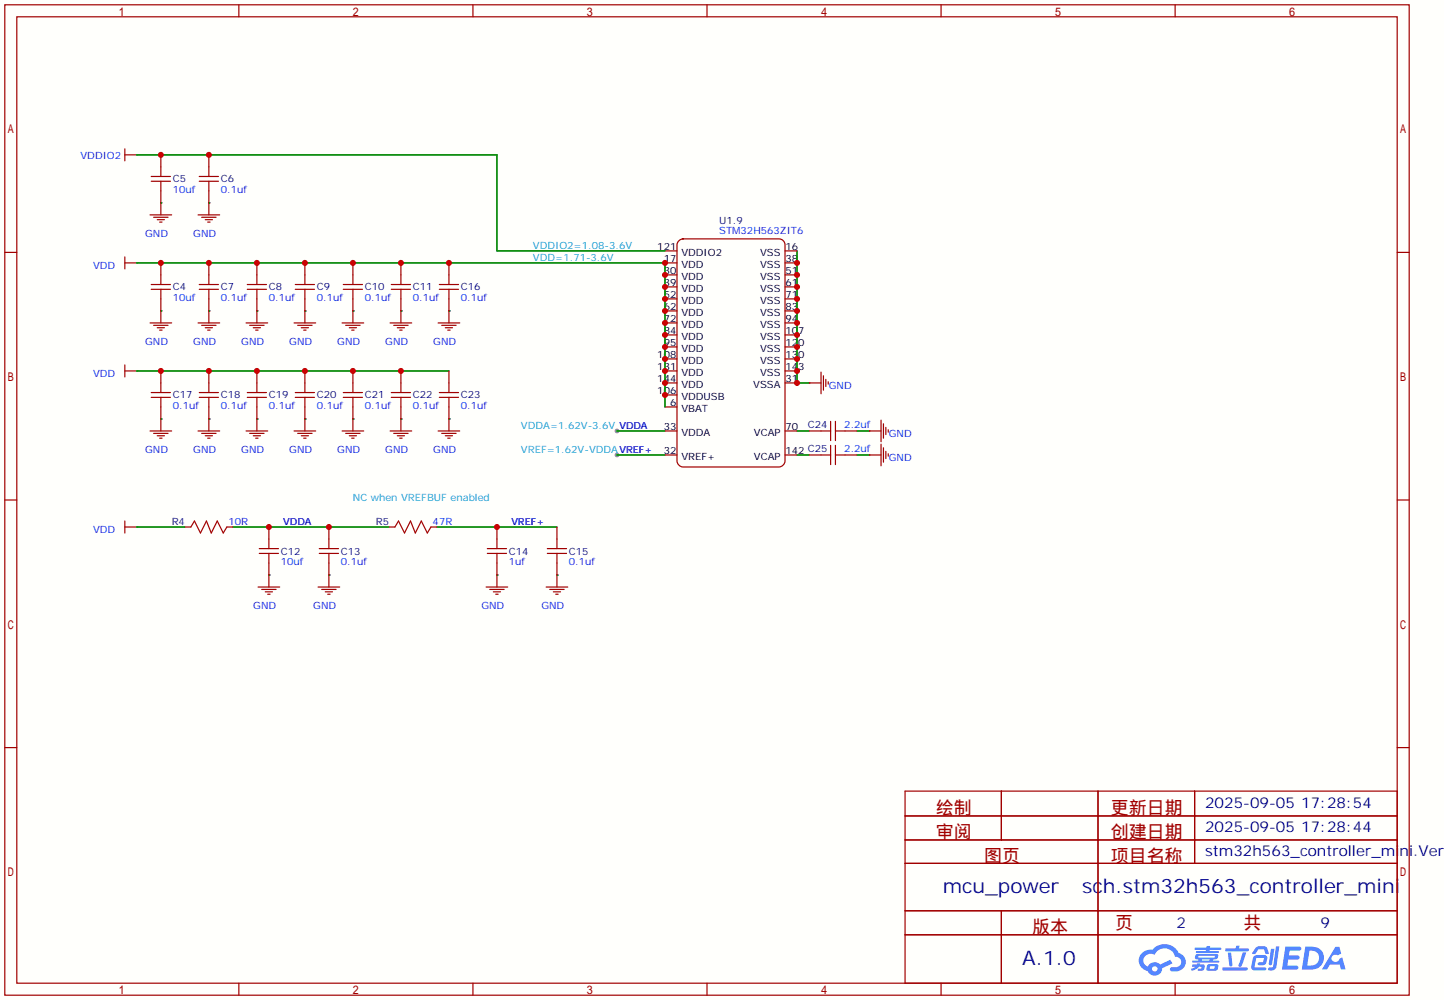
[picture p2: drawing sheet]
<svg xmlns="http://www.w3.org/2000/svg" width="306mm" height="212mm" viewBox="0 0 306 212" stroke-linecap="round" stroke-linejoin="round" font-family="sans-serif">
<path d="M0 0h305.6v211.6h-305.6z" fill="#fffffc"/>
<g fill="#999">
<circle cx="130.6" cy="91.2" r=".51"/>
<circle cx="130.6" cy="96.3" r=".51"/>
</g>
<g fill="none" stroke="#a10000" stroke-width=".25">
<path d="M1 1h297.2v209.6h-297.2zM3.6 3.6h292.1v204.4h-292.1zM50.5 1v2.6M100.1 1v2.6M149.6 1v2.6M199.1 1v2.6M248.7 1v2.6M1 53.4h2.6M295.7 53.4h2.5M1 105.8h2.6M295.7 105.8h2.5M1 158.2h2.6"/>
<path d="M295.7 158.2h2.5M50.5 208v2.6M100.1 208v2.6M149.6 208v2.6M199.1 208v2.6M248.7 208v2.6"/>
</g>
<g fill="#5487ff">
<path d="M272 200.3h2.7a.48 .48 0 0 1 .7 .4 .48 .48 0 0 1-.7 .4h-1.8l-.2 1.1h1.9a.43 .43 0 0 1 .4 .4 .43 .43 0 0 1-.5 .4h-1.9l-.2 1.3h1.7a.45 .45 0 0 1 .6 .2 .45 .45 0 0 1-.2 .6h-3.2z"/>
<path d="M282.6 200.3h.8l.4 1.5-.7 .3a.84 .84 0 0 0-1.2 .3 .84 .84 0 0 0 .3 1.1 .84 .84 0 0 0 1.1-.4l.1-.2 .6-.3 .7 2.5h-.9l-.3-1h-2.1l-.6 1h-1.1z"/>
<path d="M269 200.8h.7l-.5 3.1a.36 .36 0 0 1-.4 .3 .36 .36 0 0 1-.3-.3z"/>
<path d="M270 200.2h.7l-.6 4.3a1.13 1.13 0 0 1-1.8 .6l.2-.4h.8l.1-.2z"/>
<path d="M265.7 200.6l.6-.4h1a.77 .77 0 0 1 .9 .5l.3 1-.2 .2h-.5l-.3-.9-.2-.2-1 .1-.7 1-.6-.1v-.2z"/>
<path d="M265.3 202.4l.5-.3h1.7a.81 .81 0 0 1 .7 .5 .81 .81 0 0 1-.2 .8 .81 .81 0 0 1-.9 .8h-.7a.32 .32 0 0 1-.3-.3 .32 .32 0 0 1 .4-.3h.8l.2-.9-1.7 .1-.3 1.8 2.2 .1a.32 .32 0 0 1 .3 .4 .32 .32 0 0 1-.4 .2h-2.3l-.4-.3-.1-.5z"/>
<path d="M258.7 204.7h5a.33 .33 0 0 1 .4 .3 .33 .33 0 0 1-.4 .3h-4.9l-.1-.1z"/>
<path d="M263 201.5h.7l-.6 2a.98 .98 0 0 1-.8 1.1l-.2-.3z"/>
<path d="M259.8 201.6h.7l.3 2.5a.34 .34 0 0 1-.3 .4 .34 .34 0 0 1-.4-.3z"/>
<path d="M259.3 200.7h2.2l.2-.6h.6l-.1 .6h1.8a.32 .32 0 0 1 .3 .3 .32 .32 0 0 1-.4 .3h-4.5l-.1-.2z"/>
<path d="M252.3 204.1h.9l.1-.3h.7l-.1 .3h.9a.82 .82 0 0 1-.6 1.3h-.7v-.4l.6-.1 .1-.3a.68 .68 0 0 0-.9 .4l-1.1 .4-.2-.4 1-.5h-.8z"/>
<path d="M252.9 200.5h2.4l.1-.3h.7l-.1 .3h2.2l.3 .3-.3 .2h-2.2l-.1 .2h1.8l.2 .3-.2 .1h-4.5l-.1-.4h2l.1-.2h-2.3l-.1-.2z"/>
<path d="M276.2 200.3l-.7 4.9h1.6a2.5 2.5 0 0 0 3.1-2.5 2.5 2.5 0 0 0-3.1-2.4zM277.1 201.1a1.61 1.61 0 0 1 2 1.5 1.61 1.61 0 0 1-1.8 1.7h-.7z"/>
<path d="M253 202a.55 .55 0 0 0-.2 .8 .55 .55 0 0 0 .7 .2l.1 .3h-1.3v.3l5.5 .1 .2-.2-.2-.2h-1.2l.2-.3a.7 .7 0 0 0 .9-.3 .7 .7 0 0 0-.1-.8l-4.1-.1zM253.6 202.3l3.3-.1 .2 .1-.2 .3h-3.2zM254.3 203h1.7l-.1 .3h-1.5z"/>
<path d="M255.5 204.2a1.05 1.05 0 0 0-.1 1.2 2.91 2.91 0 0 0 2.2-.2 .98 .98 0 0 0 0-1.2h-1.6zM256.1 204.5l.8-.1 .1 .1v.3l-.2 .2-.8-.1z"/>
<path d="M241.7 201.6a2.23 2.23 0 0 0-.6 2.3 2.23 2.23 0 0 0 1.8 1.6 1.58 1.58 0 0 0 1.7 .9 1.58 1.58 0 0 0 1.3-1.5l2.2-1.1-.5-.7-2.1 1a1.65 1.65 0 0 0-2.6 .4 1.45 1.45 0 0 1-.8-1.9 1.45 1.45 0 0 1 2-.7l.2 .1a2.3 2.3 0 0 1 2.3-1.3 2.3 2.3 0 0 1 2.1 1.7 1.12 1.12 0 0 1 1.3 1 1.12 1.12 0 0 1-1.2 1.2h-.7a.45 .45 0 0 0-.5 .4 .45 .45 0 0 0 .4 .5 2.21 2.21 0 0 0 2.2-.5 2.21 2.21 0 0 0 .5-2.3 2.13 2.13 0 0 0-1.3-1.1 3.3 3.3 0 0 0-5.5-.7l-1.2 .1zM243.8 205a.57 .57 0 0 1 1.1 0 .57 .57 0 0 1-1.1 0z"/>
</g>
<g fill="none" stroke="#a10000" stroke-width=".25">
<path d="M26.4 31.5v2.5M26.4 32.8h2.6M29 32.8h.1M32 38.4h4.1M32 37.3h4.1M34 32.8v4.5M34 38.4v7.1M42.2 38.4h4M42.2 37.3h4M44.2 32.8v4.5M44.2 38.4v7.1M26.4 55.6h2.6"/>
<path d="M26.4 54.4v2.5M29 55.6h.1M31.7 45.5h4.6M32.5 46h3.1M33.3 46.5h1.5M33.8 47h.5M34 42.9h.1M34 55.6v4.6M41.9 45.5h4.6M42.7 46h3M43.4 46.5h1.6M43.9 47h.5"/>
<path d="M44.2 42.9h.1M44.2 55.6v4.6M54.4 55.6v4.6M64.5 55.6v4.6M74.7 55.6v4.6M84.8 55.6v4.6M95 55.6v4.6M140.7 53.1h2.6M140.7 55.6h2.6M140.7 58.2h2.6M143.5 51.1l.3-.3 .7-.3h20.3a1.27 1.27 0 0 1 1.3 1.3v45.7a1.35 1.35 0 0 1-1.3 1.3h-20.3a1.35 1.35 0 0 1-1.2-1.3v-45.7zM166.1 53.1h2.6"/>
<path d="M166.1 55.6h2.6M166.1 58.2h2.6M26.4 78.5h2.6M26.4 77.2v2.6M29 78.5h.1M31.7 68.3h4.6M32 61.2h4.1M32 60.2h4.1M32.5 68.8h3.1M33.3 69.3h1.5M33.8 69.8h.5M34 65.8h.1"/>
<path d="M34 61.2v7.1M34 78.5v4.6M41.9 68.3h4.6M42.2 61.2h4M42.2 60.2h4M42.7 68.8h3M43.4 69.3h1.6M43.9 69.8h.5M44.2 65.8h.1M44.2 61.2v7.1M44.2 78.5v4.6M52.1 68.3h4.5"/>
<path d="M52.3 61.2h4.1M52.3 60.2h4.1M52.8 68.8h3.1M53.6 69.3h1.5M54.1 69.8h.5M54.4 65.8h.1M54.4 61.2v7.1M54.4 78.5v4.6M62.2 68.3h4.6M62.5 61.2h4M62.5 60.2h4M63 68.8h3"/>
<path d="M63.8 69.3h1.5M64.3 69.8h.5M64.5 65.8h.1M64.5 61.2v7.1M64.5 78.5v4.6M72.4 68.3h4.6M72.6 61.2h4.1M72.6 60.2h4.1M73.2 68.8h3M73.9 69.3h1.5M74.4 69.8h.5M74.7 65.8h.1"/>
<path d="M74.7 61.2v7.1M74.7 78.5v4.6M82.5 68.3h4.6M82.8 61.2h4.1M82.8 60.2h4.1M83.3 68.8h3.1M84.1 69.3h1.5M84.6 69.8h.5M84.8 65.8h.1M84.8 61.2v7.1M84.8 78.5v4.6M92.7 68.3h4.6"/>
<path d="M93 61.2h4M93 60.2h4M93.5 68.8h3M94.2 69.3h1.6M94.7 69.8h.5M95 65.8h.1M95 61.2v7.1M95 78.5v4.6M140.7 60.7h2.6M140.7 63.2h2.6M140.7 65.8h2.6M140.7 68.3h2.6"/>
<path d="M140.7 70.9h2.6M140.7 73.4h2.6M140.7 75.9h2.6M140.7 78.5h2.6M166.1 60.7h2.6M166.1 63.2h2.6M166.1 65.8h2.6M166.1 68.3h2.6M166.1 70.9h2.6M166.1 73.4h2.6M166.1 75.9h2.6M166.1 78.5h2.6"/>
<path d="M173.7 78.7v4.6M174.2 79.5v3M31.7 91.2h4.6M32 84.1h4.1M32 83.1h4.1M32.5 91.7h3.1M33.3 92.2h1.5M33.8 92.7h.5M34 88.6h.1M34 84.1v7.1M41.9 91.2h4.6M42.2 84.1h4"/>
<path d="M42.2 83.1h4M42.7 91.7h3M43.4 92.2h1.6M43.9 92.7h.5M44.2 88.6h.1M44.2 84.1v7.1M52.1 91.2h4.5M52.3 84.1h4.1M52.3 83.1h4.1M52.8 91.7h3.1M53.6 92.2h1.5M54.1 92.7h.5"/>
<path d="M54.4 88.6h.1M54.4 84.1v7.1M62.2 91.2h4.6M62.5 84.1h4M62.5 83.1h4M63 91.7h3M63.8 92.2h1.5M64.3 92.7h.5M64.5 88.6h.1M64.5 84.1v7.1M72.4 91.2h4.6M72.6 84.1h4.1"/>
<path d="M72.6 83.1h4.1M73.2 91.7h3M73.9 92.2h1.5M74.4 92.7h.5M74.7 88.6h.1M74.7 84.1v7.1M82.5 91.2h4.6M82.8 84.1h4.1M82.8 83.1h4.1M83.3 91.7h3.1M84.1 92.2h1.5M84.6 92.7h.5"/>
<path d="M84.8 88.6h.1M84.8 84.1v7.1M92.7 91.2h4.6M93 84.1h4M93 83.1h4M93.5 91.7h3M94.2 92.2h1.6M94.7 92.7h.5M95 88.6h.1M95 84.1v7.1M140.7 96.3h2.6M140.7 91.2h2.6"/>
<path d="M140.7 81h2.6M140.7 86.1h2.6M140.7 83.6h2.6M166.1 96.3h2.6M166.1 91.2h2.6M166.1 81h2.6M171.2 81h.1M171.2 96.3h4.6M171.2 91.2h4.6M171.2 81h2.5M174.8 80.3v1.5M175.3 80.8v.5"/>
<path d="M175.8 89.2v4M175.8 94.2v4.1M176.8 96.3h4.6M176.8 91.2h4.6M176.8 89.2v4M176.8 94.2v4.1M183.9 96.3h.1M183.9 91.2h.1M183.9 96.3h2.5M183.9 91.2h2.5M186.4 88.9v4.6M186.4 94v4.6"/>
<path d="M186.9 89.7v3M186.9 94.7v3.1M187.5 90.4v1.5M187.5 95.5v1.5M188 90.9v.5M188 96v.5M26.4 110.2v2.6M26.4 111.5h2.6M29 111.5h.1M39.1 111.5h1.3l.7-1.3 1.3 2.6 1.3-2.6 1 2.6 1.3-2.6 1.2 2.6 .8-1.3h1.3M54.9 117.1h4M54.9 116.1h4"/>
<path d="M56.9 111.5v4.6M56.9 117.1v7.1M67.6 117.1h4M67.6 116.1h4M69.6 111.5v4.6M69.6 117.1v7.1M82.3 111.5h1.3l.7-1.3 1.3 2.6 1.3-2.6 1 2.6 1.3-2.6 1.2 2.6 .8-1.3h1.3M103.1 117.1h4.1M103.1 116.1h4.1M105.2 111.5v4.6M105.2 117.1v7.1M115.8 117.1h4.1"/>
<path d="M115.8 116.1h4.1M117.9 111.5v4.6M117.9 117.1v7.1M54.6 124.2h4.6M55.4 124.7h3M56.1 125.2h1.6M56.6 125.7h.5M56.9 121.7h.1M67.3 124.2h4.6M68.1 124.7h3M68.8 125.2h1.6M69.3 125.7h.5"/>
<path d="M69.6 121.7h.1M102.9 124.2h4.5M103.6 124.7h3.1M104.4 125.2h1.5M104.9 125.7h.5M105.2 121.7h.1M115.6 124.2h4.5M116.3 124.7h3.1M117.1 125.2h1.5M117.6 125.7h.5M117.9 121.7h.1M191.5 167.4h104.2v40.6h-104.2z"/>
<path d="M191.5 172.6h104.2M191.5 177.7h104.2M211.9 167.4v10.3M232.3 167.4v40.6M252.8 167.4v15.3M191.5 182.7h104.2M191.5 192.7h104.2M191.5 197.8h104.2M211.9 192.7v15.3"/>
</g>
<g fill="none" stroke="#008700" stroke-width=".25">
<path d="M29 32.8h76.2v20.3h35.5M29 55.6h111.7v30.5M34 42.9h.1M44.2 42.9h.1M168.7 53.1v27.9h2.5M29 78.5h66M34 65.8h.1M44.2 65.8h.1M54.4 65.8h.1M64.5 65.8h.1M74.7 65.8h.1M84.8 65.8h.1"/>
<path d="M95 65.8h.1M34 88.6h.1M44.2 88.6h.1M54.4 88.6h.1M64.5 88.6h.1M74.7 88.6h.1M84.8 88.6h.1M95 88.6h.1M130.6 91.2h10.1M130.6 96.3h10.1M168.7 91.2h2.5M168.7 96.3h2.5"/>
<path d="M181.4 91.2h2.5M181.4 96.3h2.5M29 111.5h10.1M49.3 111.5h33M92.5 111.5h25.4M56.9 121.7h.1M69.6 121.7h.1M105.2 121.7h.1M117.9 121.7h.1"/>
</g>
<g fill="#c00">
<circle cx="168.7" cy="55.6" r=".63"/>
<circle cx="168.7" cy="58.2" r=".63"/>
<circle cx="168.7" cy="60.7" r=".63"/>
<circle cx="168.7" cy="63.2" r=".63"/>
<circle cx="168.7" cy="65.8" r=".63"/>
<circle cx="168.7" cy="68.3" r=".63"/>
<circle cx="168.7" cy="70.9" r=".63"/>
<circle cx="168.7" cy="73.4" r=".63"/>
<circle cx="168.7" cy="75.9" r=".63"/>
<circle cx="168.7" cy="78.5" r=".63"/>
<circle cx="168.7" cy="81" r=".63"/>
<circle cx="105.2" cy="111.5" r=".63"/>
<circle cx="56.9" cy="111.5" r=".63"/>
<circle cx="69.6" cy="111.5" r=".63"/>
<circle cx="54.4" cy="78.5" r=".63"/>
<circle cx="44.2" cy="78.5" r=".63"/>
<circle cx="64.5" cy="78.5" r=".63"/>
<circle cx="74.7" cy="78.5" r=".63"/>
<circle cx="84.8" cy="78.5" r=".63"/>
<circle cx="34" cy="78.5" r=".63"/>
<circle cx="44.2" cy="32.8" r=".63"/>
<circle cx="34" cy="32.8" r=".63"/>
<circle cx="64.5" cy="55.6" r=".63"/>
<circle cx="54.4" cy="55.6" r=".63"/>
<circle cx="74.7" cy="55.6" r=".63"/>
<circle cx="84.8" cy="55.6" r=".63"/>
<circle cx="95" cy="55.6" r=".63"/>
<circle cx="140.7" cy="55.6" r=".63"/>
<circle cx="140.7" cy="58.2" r=".63"/>
<circle cx="140.7" cy="60.7" r=".63"/>
<circle cx="140.7" cy="63.2" r=".63"/>
<circle cx="140.7" cy="65.8" r=".63"/>
<circle cx="140.7" cy="68.3" r=".63"/>
<circle cx="140.7" cy="70.9" r=".63"/>
<circle cx="140.7" cy="73.4" r=".63"/>
<circle cx="140.7" cy="75.9" r=".63"/>
<circle cx="140.7" cy="78.5" r=".63"/>
<circle cx="140.7" cy="81" r=".63"/>
<circle cx="140.7" cy="83.6" r=".63"/>
<circle cx="44.2" cy="55.6" r=".63"/>
<circle cx="34" cy="55.6" r=".63"/>
</g>
<g font-size="4.2" fill="#000080">
<text x="199.5" y="189">mcu_power</text>
<text x="229" y="189">sch.stm32h563_controller_mini</text>
<text x="216.3" y="204.2">A.1.0</text>
</g>
<g font-size="3.8" fill="#a00000">
<text x="198" y="172.2">绘制</text>
<text x="235.1" y="172.2">更新日期</text>
<text x="198" y="177.3">审阅</text>
<text x="235.1" y="177.3">创建日期</text>
<text x="208.2" y="182.4">图页</text>
<text x="235.1" y="182.4">项目名称</text>
<text x="218.4" y="197.4">版本</text>
<text x="236" y="196.6">页</text>
<text x="263.1" y="196.6">共</text>
</g>
<g font-size="3.2" fill="#000080">
<text x="255" y="170.9">2025-09-05</text>
<text x="275.3" y="170.9">17:28:54</text>
<text x="255" y="176">2025-09-05</text>
<text x="275.3" y="176">17:28:44</text>
<text x="255" y="181">stm32h563_controller_mini.Ver.</text>
<text x="248.9" y="196.3">2</text>
<text x="279.4" y="196.3">9</text>
</g>
<g font-size="2.1" fill="#00f">
<text x="17" y="33.6">VDDIO2</text>
<text x="36.6" y="40.9">10uf</text>
<text x="46.7" y="40.9">0.1uf</text>
<text x="30.7" y="50">GND</text>
<text x="40.9" y="50">GND</text>
<text x="152.2" y="49.6">STM32H563ZIT6</text>
<text x="19.7" y="56.9">VDD</text>
<text x="36.6" y="63.7">10uf</text>
<text x="46.7" y="63.7">0.1uf</text>
<text x="56.9" y="63.7">0.1uf</text>
<text x="67.1" y="63.7">0.1uf</text>
<text x="77.2" y="63.7">0.1uf</text>
<text x="87.4" y="63.7">0.1uf</text>
<text x="97.5" y="63.7">0.1uf</text>
<text x="30.7" y="72.9">GND</text>
<text x="40.9" y="72.9">GND</text>
<text x="51.1" y="72.9">GND</text>
<text x="61.2" y="72.9">GND</text>
<text x="71.4" y="72.9">GND</text>
<text x="81.5" y="72.9">GND</text>
<text x="91.7" y="72.9">GND</text>
<text x="19.7" y="79.7">VDD</text>
<text x="175.4" y="82.3">GND</text>
<text x="36.6" y="86.6">0.1uf</text>
<text x="46.7" y="86.6">0.1uf</text>
<text x="56.9" y="86.6">0.1uf</text>
<text x="67.1" y="86.6">0.1uf</text>
<text x="77.2" y="86.6">0.1uf</text>
<text x="87.4" y="86.6">0.1uf</text>
<text x="97.5" y="86.6">0.1uf</text>
<text x="30.7" y="95.8">GND</text>
<text x="40.9" y="95.8">GND</text>
<text x="51.1" y="95.8">GND</text>
<text x="61.2" y="95.8">GND</text>
<text x="71.4" y="95.8">GND</text>
<text x="81.5" y="95.8">GND</text>
<text x="91.7" y="95.8">GND</text>
<text x="178.7" y="95.7">2.2uf</text>
<text x="178.7" y="90.7">2.2uf</text>
<text x="188.1" y="92.4">GND</text>
<text x="188.1" y="97.5">GND</text>
<text x="19.7" y="112.7">VDD</text>
<text x="48.4" y="111">10R</text>
<text x="59.9" y="111.1">VDDA</text>
<text x="91.6" y="111">47R</text>
<text x="108.2" y="111.1">VREF+</text>
<text x="59.4" y="119.6">10uf</text>
<text x="72.1" y="119.6">0.1uf</text>
<text x="107.7" y="119.6">1uf</text>
<text x="120.4" y="119.6">0.1uf</text>
<text x="53.6" y="128.8">GND</text>
<text x="66.3" y="128.8">GND</text>
<text x="101.9" y="128.8">GND</text>
<text x="114.6" y="128.8">GND</text>
</g>
<g font-size="2.1" fill="#000080">
<text x="36.6" y="38.6">C5</text>
<text x="46.7" y="38.6">C6</text>
<text x="152.2" y="47.3">U1.9</text>
<text x="36.6" y="61.4">C4</text>
<text x="46.7" y="61.4">C7</text>
<text x="56.9" y="61.4">C8</text>
<text x="67.1" y="61.4">C9</text>
<text x="77.2" y="61.4">C10</text>
<text x="87.4" y="61.4">C11</text>
<text x="97.5" y="61.4">C16</text>
<text x="36.6" y="84.3">C17</text>
<text x="46.7" y="84.3">C18</text>
<text x="56.9" y="84.3">C19</text>
<text x="67.1" y="84.3">C20</text>
<text x="77.2" y="84.3">C21</text>
<text x="87.4" y="84.3">C22</text>
<text x="97.5" y="84.3">C23</text>
<text x="170.9" y="90.7">C24</text>
<text x="36.3" y="111">R4</text>
<text x="79.5" y="111">R5</text>
<text x="59.4" y="117.3">C12</text>
<text x="72.1" y="117.3">C13</text>
<text x="107.7" y="117.3">C14</text>
<text x="120.4" y="117.3">C15</text>
</g>
<g font-size="2.1" fill="#09c">
<text x="112.8" y="52.7">VDDIO2=1.08-3.6V</text>
<text x="112.8" y="55.2">VDD=1.71-3.6V</text>
<text x="110.2" y="90.8">VDDA=1.62V-3.6V VDDA</text>
<text x="110.2" y="95.8">VREF=1.62V-VDDAVREF+</text>
<text x="74.7" y="106">NC when VREFBUF enabled</text>
</g>
<g font-size="2.1">
<text x="139.1" y="52.9">121</text>
<text x="166.2" y="52.9">16</text>
<text x="140.4" y="58">30</text>
<text x="140.4" y="55.4">17</text>
<text x="144.2" y="54.2">VDDIO2</text>
<text x="144.2" y="59.2">VDD</text>
<text x="144.2" y="56.7">VDD</text>
<text x="160.8" y="54.2">VSS</text>
<text x="160.8" y="56.7">VSS</text>
<text x="160.8" y="59.2">VSS</text>
<text x="166.2" y="55.4">38</text>
<text x="166.2" y="58">51</text>
<text x="140.4" y="65.6">62</text>
<text x="140.4" y="63.1">52</text>
<text x="140.4" y="60.5">39</text>
<text x="144.2" y="64.3">VDD</text>
<text x="144.2" y="61.8">VDD</text>
<text x="160.8" y="61.8">VSS</text>
<text x="160.8" y="64.3">VSS</text>
<text x="166.2" y="60.5">61</text>
<text x="166.2" y="63.1">71</text>
<text x="166.2" y="65.6">83</text>
<text x="140.4" y="70.7">84</text>
<text x="140.4" y="68.1">72</text>
<text x="144.2" y="71.9">VDD</text>
<text x="144.2" y="69.4">VDD</text>
<text x="144.2" y="66.9">VDD</text>
<text x="160.8" y="66.9">VSS</text>
<text x="160.8" y="69.4">VSS</text>
<text x="160.8" y="71.9">VSS</text>
<text x="166.2" y="68.1">94</text>
<text x="166.2" y="70.7">107</text>
<text x="139.1" y="75.8">108</text>
<text x="140.4" y="73.2">95</text>
<text x="144.2" y="77">VDD</text>
<text x="144.2" y="74.5">VDD</text>
<text x="160.8" y="74.5">VSS</text>
<text x="160.8" y="77">VSS</text>
<text x="166.2" y="73.2">120</text>
<text x="166.2" y="75.8">130</text>
<text x="139.1" y="83.4">106</text>
<text x="139.1" y="80.8">144</text>
<text x="139.1" y="78.3">131</text>
<text x="144.2" y="82.1">VDD</text>
<text x="144.2" y="79.6">VDD</text>
<text x="159.4" y="82.1">VSSA</text>
<text x="160.8" y="79.6">VSS</text>
<text x="166.2" y="78.3">143</text>
<text x="166.2" y="80.8">31</text>
<text x="141.8" y="85.9">6</text>
<text x="144.2" y="87.2">VBAT</text>
<text x="144.2" y="84.6">VDDUSB</text>
<text x="140.4" y="91">33</text>
<text x="144.2" y="92.3">VDDA</text>
<text x="159.5" y="92.3">VCAP</text>
<text x="166.2" y="91">70</text>
<text x="140.4" y="96.1">32</text>
<text x="144.2" y="97.3">VREF+</text>
<text x="159.5" y="97.3">VCAP</text>
<text x="166.2" y="96.1">142 C25</text>
</g>
</svg>
